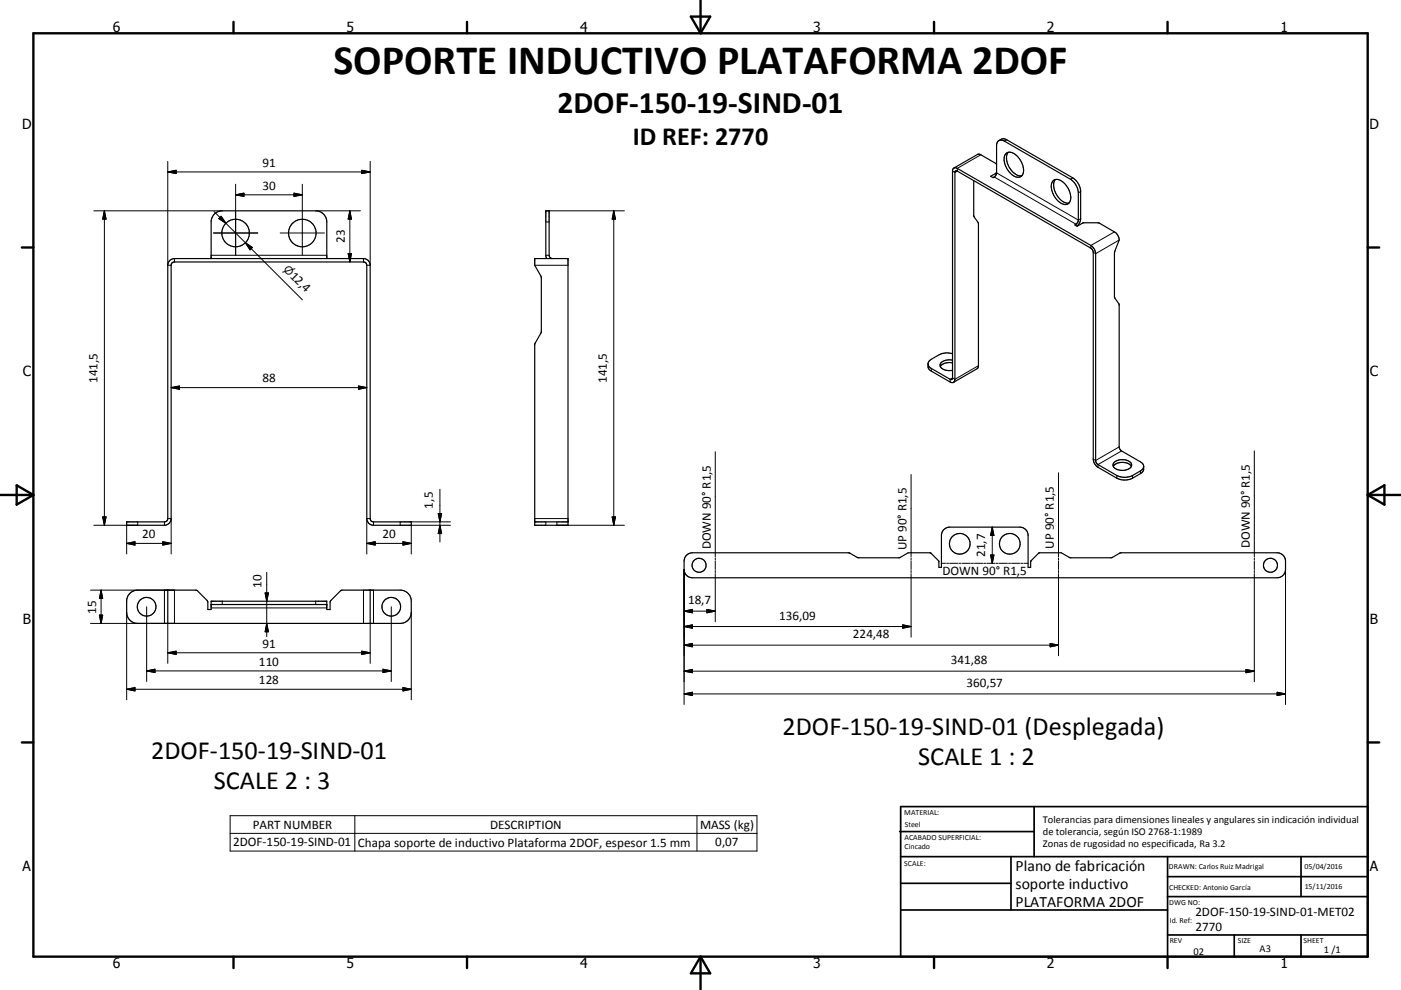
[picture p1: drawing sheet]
<svg xmlns="http://www.w3.org/2000/svg" width="420mm" height="297mm" viewBox="0 0 420 297" stroke-linecap="round" stroke-linejoin="round" font-family="sans-serif">
<g fill="none" stroke="#000" stroke-width=".36">
<path d="M291.9 54.2v10.4l1.4 2.4v42.7l-.4 .9-7 4.1M298.8 49.3l-5.4-3.1-7.4 4.2M299.5 42.2l.7-.2 .9 .3 19.8 11.5a5.3 5.3 0 0 1 2.4 4.1v8.1a1.76 1.76 0 0 1-1.1 1.5l.7 .4 1.9-1h4.7l4.6 2.7a3 3 0 0 1 1.4 2.4l-1.4 4v13l1.4 2.4v42.7l.6 1.1 6.1 3.5 .4 .5 .3 .7M299.5 42.2l-.4 .3-.3 .9v8.5a1.7 1.7 0 0 1-1.1 1.4l-.7-.4 1.8-1.2M299.5 42.2l1.2-.6 1.1 .3 19.8 11.5a5.4 5.4 0 0 1 2.4 3.7v8.8l-.5 1.2-.6 .7M302.3 45.7a4.8 4.8 0 0 0 1.1 5.7 3.4 3.4 0 0 0 3 1.3M302.3 45.7a2.34 2.34 0 0 0-1.1 3.3 5.4 5.4 0 0 0 4.1 4.2l1.1-.5M302.3 45.7a5.1 5.1 0 0 1 4.5 4.5l.1 1.3-.5 1.2M315.9 54.1a3.1 3.1 0 0 1 3.9 1.7 4.2 4.2 0 0 1 .5 5.3 3.1 3.1 0 0 1-3.9-1.7 4.2 4.2 0 0 1-.5-5.3zM316.4 53.9a5 5 0 0 0 1.5 5.9 3.1 3.1 0 0 0 2.6 1.1M51 78.1l1.3-.5h56.7a2.03 2.03 0 0 1 2 2v76.2l.3 .6 .7 .2h11.3v1h-11.3a2.02 2.02 0 0 1-2-2v-76l-.2-.7-.8-.3h-56.7l-.8 .3-.2 .7v76a2.03 2.03 0 0 1-2 2h-11.3v-1h11.3l.6-.2 .4-.6v-76.2l.1-.7zM63.3 77.6v-11a3.3 3.3 0 0 1 3.3-3.3h28a3.3 3.3 0 0 1 3.4 3.3v11"/>
<path d="M160.3 77.6h10v80h-10v-54.3l2-3.7v-16.4l-2-3.6zM163.9 77.6l-.3-1v-13.3h1v13.3l.4 .8 .7 .2M278.2 109.2l.1 1 .4 .8 6.2 3.6a.87 .87 0 0 0 1 .1 .87 .87 0 0 0 .4-.9v-62.2l.4-.4 40.4 23.3 .5 .6 .2 .6v62.1a3.2 3.2 0 0 0 1.1 2.2l5.9 3.5a5.3 5.3 0 0 0 4.8 0l2.9-1.8 .4-.7v-1.1M278.2 109.2l.3 .7 .7 .6 5.7 3.3 .6-.1 .1-62.4a.86 .86 0 0 1 .4-.9 .86 .86 0 0 1 1 .1l40.1 23.1a3.2 3.2 0 0 1 1.4 2.5v62.2l.5 1 5.8 3.4a5.3 5.3 0 0 0 4.8 0l2.6-1.6 .6-.7 .1-.5M285.6 106.1a5.4 5.4 0 0 0-4 .3l-2.9 1.8-.5 1M285.6 108.1a3.2 3.2 0 0 0-3.7 1.2 2.27 2.27 0 0 0 2.9 1.9l.8-.1M285.6 108.9a3.6 3.6 0 0 0-3.7 1.1M333.8 139.9a3.7 3.7 0 0 1 5.4 0M334.1 138.6a3.8 3.8 0 0 1 5.1 .5 1.65 1.65 0 0 1-1.8 1.9 3.1 3.1 0 0 1-3.7-1.4zM160.3 156.6h10M38.9 178l1.1-.7 1.3-.3 17.6 .1 3.3 3.2 .1 2.6h1v-2.5h34.7v2.5h1l.1-2.6 3.3-3.2 17.6-.1a3.3 3.3 0 0 1 3.3 3.4v3.3a3.3 3.3 0 0 1-3.3 3.3h-78.7a3.3 3.3 0 0 1-3.3-3.3v-3.8l.4-1.2zM50.3 177v10"/>
<path d="M111 177v10M205.7 166.7l.8-.6 1.1-.3h46.7l3.2 1.5h11.9l2.9-1.5h6.5l2.6 2.5 .1 1.9h.7v-9.6a2.5 2.5 0 0 1 2.5-2.5h21a2.5 2.5 0 0 1 2.5 2.5v9.6h.8l.1-1.9 2.6-2.5h6.5l2.9 1.5h11.9l3.1-1.5h46.8a2.51 2.51 0 0 1 2.5 2.5v2.5a2.51 2.51 0 0 1-2.5 2.5h-175.3a2.51 2.51 0 0 1-2.5-2.5v-2.8zM63.3 181.4h34.7"/>
<circle cx="70.6" cy="69.9" r="4.1"/>
<circle cx="90.6" cy="69.9" r="4.1"/>
<circle cx="209.6" cy="169.6" r="2.09"/>
<circle cx="287.7" cy="163.1" r="3.1"/>
<circle cx="302.7" cy="163.2" r="3.1"/>
<circle cx="380.9" cy="169.6" r="2.1"/>
<circle cx="44" cy="182" r="2.8"/>
<circle cx="117.3" cy="182" r="2.8"/>
</g>
<g fill="none" stroke="#000" stroke-width=".3">
<path d="M50.3 48.4v31.2h1M50.3 51.6h60.7M50.3 51.6l2.5-.5v1zM70.6 58.5h20M70.6 58.5l2.5-.6v1zM70.6 55.3v21.2M88.1 57.9l2.5 .6-2.5 .4zM90.6 55.3v21.2M108.5 51.1l2.5 .5-2.5 .5zM111 48.4v31.2h-1M294.1 46.4l-7.1 4.1v.8l-.7 .4-.7-.4M298.1 53.1l24.5 14.2v.4"/>
<path d="M298.6 52v.6M298.8 51.9l24.5 14.1 .7-.4M301.8 41.9l-.7 .4M321.6 53.4l-.7 .4M324 57.5l-.7 .4M28.1 63.3h38.5M31.3 63.3v94.3M31.3 63.3l.5 2.4h-1zM52.3 77.6v1M63.3 76.6h34.7M64 69.9h13.3M64.2 63.5l3.5 3.5"/>
<path d="M65.6 65.6l.7-.7 1.4 2.1zM67.7 67l5.9 5.8M73.6 72.8l17.1 17.1M73.6 72.8l2.1 1.4-.7 .8zM84 69.9h13.3M94.6 63.3h13.5M104.4 76.1h1l-.5 2.5zM104.9 63.3l.5 2.4h-1zM104.9 63.3v15.3M109 77.6v1M160.3 79.6h10M163.6 76.6h1"/>
<path d="M163.6 66.6h1M163.6 63.3h23.6M184 63.3l.5 2.4h-1zM184 63.3v94.3M334.1 69.6l-7 4v.9M335.5 72l-7 4.1-.7-.4M51.3 116.3h58.7M51.3 116.3l2.5-.5v1zM107.5 115.8l2.5 .5-2.5 .5zM279.2 110.5v.8M293.3 109.7l-7 4.1-.7-.4-.7 .4v.8M214.4 135.5v31.6"/>
<path d="M335.5 134.1l-7 4.1-.7-.4M336.3 135.3l-7.1 4.1v.8M376.1 135.3v31.8M30.8 155.1h1l-.5 2.5zM38 157.6v8.6M41.3 156.6v1h-13.2M49.3 156.6v1M50.3 155.6h1v10.6M111 155.6h-1v10.6M112 156.6v1M120 156.6v1M123.3 156.6h11.8"/>
<path d="M131.4 154.1h1l-.5 2.5zM131.9 146.8v15.8M131.9 157.6l.5 2.5h-1zM135.1 157.6h-11.8v8.6M160.3 155.6h10M163.6 156.6v1M167 156.6v1h20.2M183.5 155.1h1l-.5 2.5zM273.2 142.3v24.8M297.5 158.1v10.9M297.5 158.1l.5 2.5h-1zM317.4 141.8v25.3"/>
<path d="M334.8 142.7v.8M339.6 142.7v.8M341.9 141.3v.8M27.1 177h25.2v10h-25.2M30.3 177v10M30.3 177l.5 2.5h-1zM38 163h13.3M38 163l2.5-.5v1zM48.8 162.5l2.5 .5-2.5 .5zM49.3 177v10M79.5 177.9h1l-.5 2.5zM80 171.7v19.3"/>
<path d="M109 177v10M110 163h13.3M110 163l2.5-.5v1zM112 177v10M120.8 162.5l2.5 .5-2.5 .5zM205.1 170.8v40.6M214.4 167.4v.6M214.4 168.3v2.5M214.4 171.2v.6M214.4 172.1v14.4M273.2 167.4v.6M273.2 168.3v2.5"/>
<path d="M273.2 171.2v.6M273.2 172.1v19M282.2 169h1.3M283.8 169h.6M284.7 169h2.5M287.5 169h.6M288.4 169h2.5M291.2 169h.6M292.2 169h2.4M294.9 169h.7M295.9 169h2.4M297 166.5h1l-.5 2.5z"/>
<path d="M298.7 169h.6M299.6 169h2.5M302.4 169h.6M303.3 169h2.5M306.1 169h.6M307 169h1.2M317.4 167.4v.6M317.4 168.3v2.5M317.4 171.2v.6M317.4 172.1v24.6M376.1 167.4v.6M376.1 168.3v2.5"/>
<path d="M376.1 171.2v.6M376.1 172.1v32.4M385.4 170.8v40.6M29.8 184.5h1l-.5 2.5zM38 183.7v26.3M44 182v22.5M50.3 195.8l2.5-.4v.9zM50.3 187v12M50.3 195.8h60.7M63.3 182.4h34.7M66.6 180.4v1M80 187l.5 2.5h-1z"/>
<path d="M94.6 180.4v1M108.5 195.4l2.5 .4-2.5 .5zM111 187v12M117.3 182v22.5M123.3 183.7v26.3M205.1 183.3h9.3M205.1 183.3l2.5-.5v1.1zM205.1 188l2.5-.5v1zM205.1 193.6l2.5-.6v1.1zM205.1 188h68.1M205.1 193.6h112.3M211.9 182.8l2.5 .5-2.5 .6z"/>
<path d="M270.6 187.5l2.6 .5-2.6 .5zM314.8 193l2.6 .6-2.6 .5zM38 206.8l2.5-.5v1zM38 206.8h85.3M44 201.3h73.3M44 201.3l2.5-.5v1zM114.8 200.8l2.5 .5-2.5 .5zM120.8 206.3l2.5 .5-2.5 .5zM205.1 201.4l2.5-.6v1zM205.1 208.2l2.5-.5v1zM205.1 201.4h171M205.1 208.2h180.3"/>
<path d="M373.5 200.8l2.6 .6-2.6 .4zM382.9 207.7l2.5 .5-2.5 .5zM69 244.7h157.9v10.6h-157.9zM69 250h157.9M106.4 244.7v10.6M209 244.7v10.6"/>
</g>
<g fill="none" stroke="#000" stroke-width=".71">
<path d="M10 10h400v277h-400zM70 6.6v3.4M140 6.6v3.4M207.1 5h5.8l-2.9 5zM210 0v10M280 6.6v3.4M350 6.6v3.4M6.6 74.2h3.4M410 74.2h3.5M0 148.5h10M5 145.6l5 2.9-5 2.9zM410 148.5h10.1"/>
<path d="M410 148.5l5.1-2.9v5.8zM6.6 222.7h3.4M410 222.7h3.5M70 287v3.4M140 287v3.4M210 287v10M210 287l2.9 5h-5.8zM280 287v3.4M350 287v3.4"/>
</g>
<g fill="none" stroke="#000" stroke-width=".51">
<path d="M269.7 249.5h40.3M270 242h140v45h-140zM270 257h140M303.1 257v16M310 242v15M350 257v30M390.1 257v12M270 265h33.1M270 273h80M350 269h60M350 263h60M350 280.5h60"/>
<path d="M370 280.5v6.5M390.1 280.5v6.5"/>
</g>
<g fill="#000" stroke="#000" stroke-width=".3">
<path d="M50.3 51.6l2.5-.5v1zM70.6 58.5l2.5-.6v1zM88.1 57.9l2.5 .6-2.5 .4zM108.5 51.1l2.5 .5-2.5 .5zM31.3 63.3l.5 2.4h-1zM65.6 65.6l.7-.7 1.4 2.1zM73.6 72.8l2.1 1.4-.7 .8zM104.4 76.1h1l-.5 2.5zM104.9 63.3l.5 2.4h-1zM184 63.3l.5 2.4h-1zM51.3 116.3l2.5-.5v1zM107.5 115.8l2.5 .5-2.5 .5z"/>
<path d="M30.8 155.1h1l-.5 2.5zM131.4 154.1h1l-.5 2.5zM183.5 155.1h1l-.5 2.5zM30.3 177l.5 2.5h-1zM38 163l2.5-.5v1zM48.8 162.5l2.5 .5-2.5 .5zM79.5 177.9h1l-.5 2.5zM110 163l2.5-.5v1zM120.8 162.5l2.5 .5-2.5 .5zM131.9 157.6l.5 2.5h-1zM297 166.5h1l-.5 2.5zM297.5 158.1l.5 2.5h-1z"/>
<path d="M29.8 184.5h1l-.5 2.5zM50.3 195.8l2.5-.4v.9zM80 187l.5 2.5h-1zM108.5 195.4l2.5 .4-2.5 .5zM205.1 183.3l2.5-.5v1.1zM205.1 188l2.5-.5v1zM205.1 193.6l2.5-.6v1.1zM211.9 182.8l2.5 .5-2.5 .6zM270.6 187.5l2.6 .5-2.6 .5zM314.8 193l2.6 .6-2.6 .5zM38 206.8l2.5-.5v1zM44 201.3l2.5-.5v1z"/>
<path d="M114.8 200.8l2.5 .5-2.5 .5zM120.8 206.3l2.5 .5-2.5 .5zM205.1 201.4l2.5-.6v1zM205.1 208.2l2.5-.5v1zM373.5 200.8l2.6 .6-2.6 .4zM382.9 207.7l2.5 .5-2.5 .5z"/>
</g>
<text font-size="12.6" x="100" y="22.2">SOPORTE INDUCTIVO PLATAFORMA 2DOF</text>
<text font-size="9.4" x="167.1" y="34">2DOF-150-19-SIND-01</text>
<g font-size="7.9">
<text x="189.7" y="43.5">ID REF: 2770</text>
<text x="234.6" y="220.5">2DOF-150-19-SIND-01 (Desplegada)</text>
<text x="45.3" y="227.8">2DOF-150-19-SIND-01</text>
<text x="275.3" y="229.5">SCALE 1 : 2</text>
<text x="64.1" y="236.8">SCALE 2 : 3</text>
</g>
<g font-size="4.7">
<text x="304.5" y="261.2">Plano de fabricación</text>
<text x="304.5" y="266.6">soporte inductivo</text>
<text x="304.5" y="272">PLATAFORMA 2DOF</text>
</g>
<g font-size="4.2">
<text x="33.9" y="9.6">6</text>
<text x="103.9" y="9.6">5</text>
<text x="173.9" y="9.6">4</text>
<text x="243.8" y="9.6">3</text>
<text x="313.9" y="9.6">2</text>
<text x="383.9" y="9.6">1</text>
<text x="6.7" y="38.7">D</text>
<text x="410.5" y="38.7">D</text>
<text x="6.9" y="112.9">C</text>
<text x="410.7" y="112.9">C</text>
<text x="6.9" y="187.1">B</text>
<text x="410.7" y="187.1">B</text>
<text x="6.8" y="261.4">A</text>
<text x="410.7" y="261.4">A</text>
<text x="33.9" y="290.4">6</text>
<text x="103.9" y="290.4">5</text>
<text x="173.9" y="290.4">4</text>
<text x="243.8" y="290.4">3</text>
<text x="313.9" y="290.4">2</text>
<text x="383.9" y="290.4">1</text>
</g>
<g font-size="3.9">
<text x="78.7" y="50">91</text>
<text x="78.7" y="56.9">30</text>
<text x="103.4" y="72.9" transform="rotate(-90 103.4 72.9)">23</text>
<text x="86.8" y="83" transform="rotate(45 86.8 83)">12,4</text>
<text x="29.2" y="114.9" transform="rotate(-90 29.2 114.9)">141,5</text>
<text x="78.7" y="114.7">88</text>
<text x="181.9" y="114.9" transform="rotate(-90 181.9 114.9)">141,5</text>
<text x="129.8" y="152.6" transform="rotate(-90 129.8 152.6)">1,5</text>
<text x="42.7" y="161.5">20</text>
<text x="114.6" y="161.5">20</text>
<text x="213.1" y="164.8" transform="rotate(-90 213.1 164.8)">DOWN 90° R1,5</text>
<text x="271.8" y="165.1" transform="rotate(-90 271.8 165.1)">UP 90° R1,5</text>
<text x="295.4" y="167" transform="rotate(-90 295.4 167)">21,7</text>
<text x="316" y="164.6" transform="rotate(-90 316 164.6)">UP 90° R1,5</text>
<text x="374.7" y="164.5" transform="rotate(-90 374.7 164.5)">DOWN 90° R1,5</text>
<text x="282.6" y="172.4">DOWN 90° R1,5</text>
<text x="78.4" y="176.4" transform="rotate(-90 78.4 176.4)">10</text>
<text x="28.8" y="184.1" transform="rotate(-90 28.8 184.1)">15</text>
<text x="206.3" y="181.3">18,7</text>
<text x="233.6" y="185.9">136,09</text>
<text x="255.7" y="191.5">224,48</text>
<text x="78.7" y="194.3">91</text>
<text x="77.6" y="199.7">110</text>
<text x="285.1" y="199.2">341,88</text>
<text x="77.6" y="205.2">128</text>
<text x="289.7" y="206.1">360,57</text>
<text x="75.8" y="248.6">PART NUMBER</text>
<text x="147" y="248.7">DESCRIPTION</text>
<text x="209.9" y="248.8">MASS (kg)</text>
<text x="69.9" y="253.9">2DOF-150-19-SIND-01</text>
<text x="107.3" y="254">Chapa soporte de inductivo Plataforma 2DOF, espesor 1.5 mm</text>
<text x="214.5" y="253.9">0,07</text>
<text x="358.4" y="274.9">2DOF-150-19-SIND-01-MET02</text>
<text x="358.4" y="279.4">2770</text>
</g>
<text font-size="3.3" x="84.8" y="80.9" transform="rotate(45 84.8 80.9)">⌀</text>
<g font-size="3.1">
<text x="312.7" y="246.8">Tolerancias para dimensiones lineales y angulares sin indicación individual</text>
<text x="312.7" y="250.4">de tolerancia, según ISO 2768-1:1989</text>
<text x="312.7" y="254">Zonas de rugosidad no especificada, Ra 3.2</text>
<text x="357.8" y="286.5">02</text>
<text x="377.6" y="285.6">A3</text>
<text x="396.9" y="285.9">1 /1</text>
</g>
<g font-size="2.4">
<text x="271.1" y="244.4">MATERIAL:</text>
<text x="271.2" y="252">ACABADO SUPERFICIAL:</text>
<text x="271.3" y="248">Steel</text>
<text x="271.2" y="254.7">Cincado</text>
<text x="271.1" y="259.7">SCALE:</text>
<text x="350.4" y="260.8">DRAWN: Carlos Ruiz Madrigal</text>
<text x="391.1" y="260.6">05/04/2016</text>
<text x="350.5" y="267">CHECKED: Antonio García</text>
<text x="391.2" y="266.7">15/11/2016</text>
<text x="350.5" y="271.4">DWG NO:</text>
<text x="350.7" y="276.9">Id. Ref:</text>
<text x="350.7" y="282.8">REV</text>
<text x="371.1" y="282.9">SIZE</text>
<text x="390.8" y="283">SHEET</text>
</g>
</svg>
